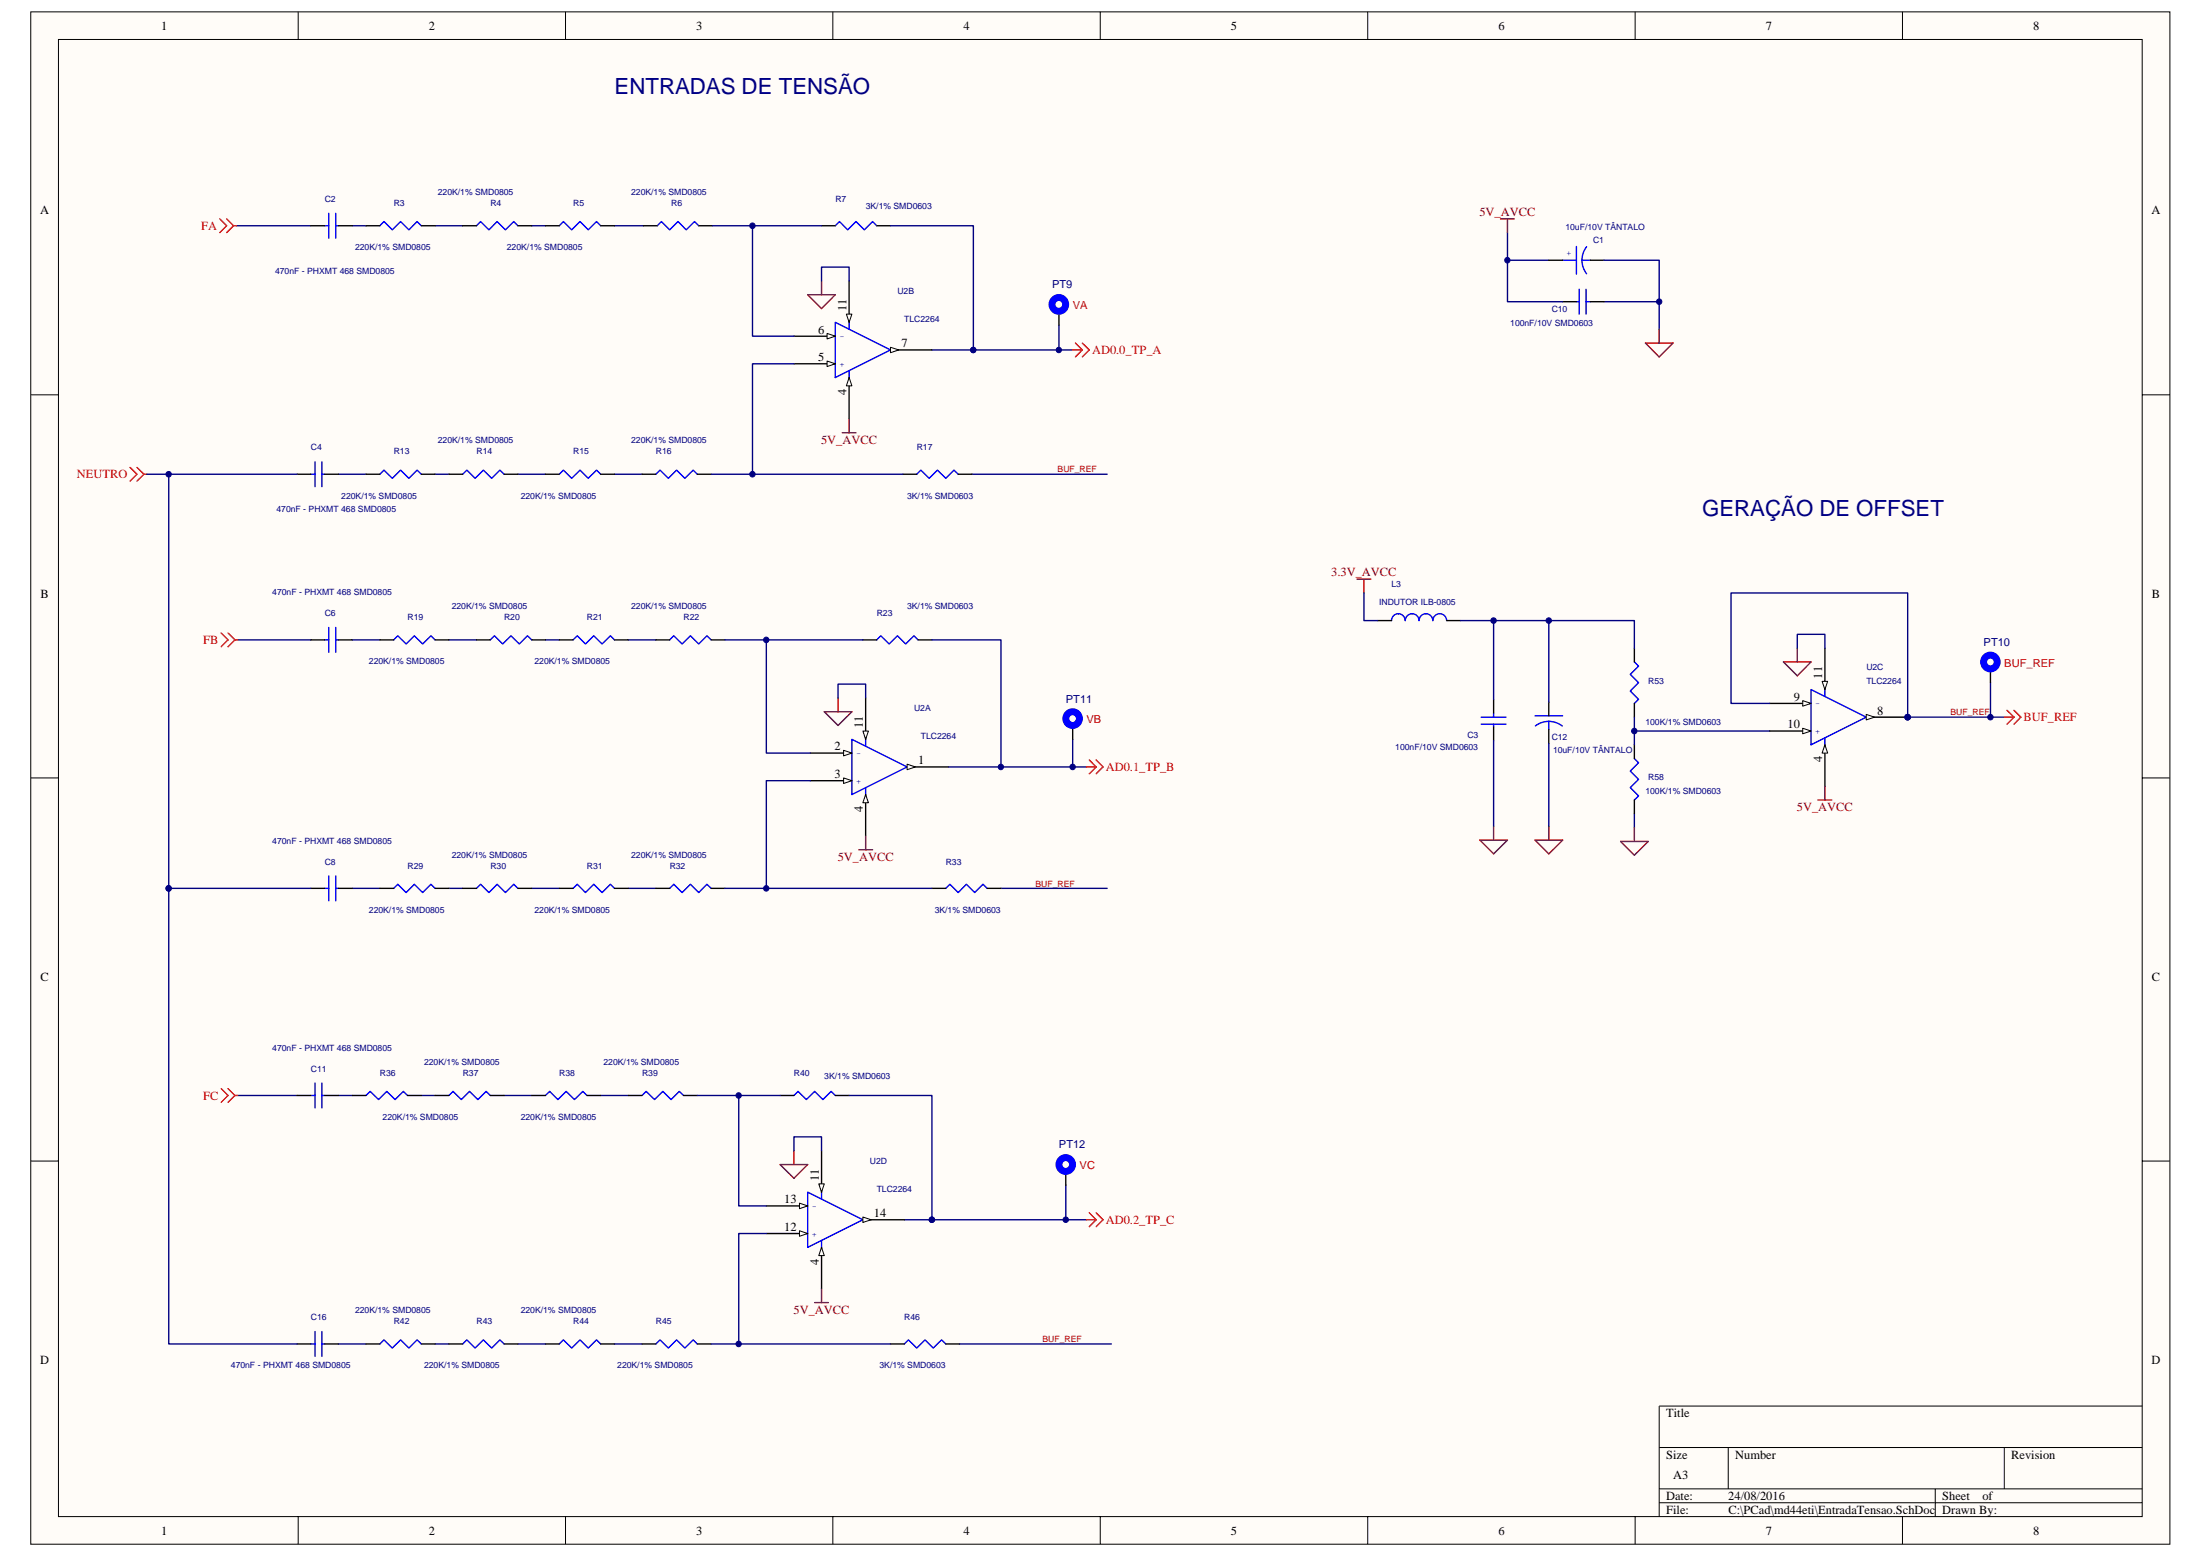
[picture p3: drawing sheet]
<svg xmlns="http://www.w3.org/2000/svg" width="420mm" height="297mm" viewBox="0 0 420 297" stroke-linecap="round" stroke-linejoin="round" font-family="sans-serif">
<path d="M5.9 2.3h408.5v292.5h-408.5z" fill="#fffcf8"/>
<path d="M5.9 2.3h408.5v292.5h-408.5z" fill="none" stroke="#000" stroke-width=".19"/>
<path d="M11.2 7.6h397.9v281.9h-397.9z" fill="#fffcf8"/>
<g fill="none" stroke="#000" stroke-width=".19">
<path d="M11.2 7.5h397.9v282h-397.9zM56.9 2.2v5.3M108 2.2v5.3M159.1 2.2v5.3M210.1 2.2v5.3M261.2 2.2v5.3M312.3 2.2v5.3M363.3 2.2v5.3M5.9 75.4h5.2M409.1 75.4h5.3M5.9 148.5h5.2M409.1 148.5h5.3"/>
<path d="M5.9 221.6h5.2M409.1 221.6h5.3M316.9 276.3h92.2M330.1 276.3v7.9M382.8 276.3v7.9M409.1 268.4h-92.2v21.1M56.9 289.5v5.3M108 289.5v5.3M159.1 289.5v5.3M210.1 289.5v5.3M261.2 289.5v5.3M312.3 289.5v5.3"/>
<path d="M316.9 284.2h92.2M316.9 286.9h92.2M363.3 289.5v5.3M369.6 284.2v5.3"/>
</g>
<g fill="none" stroke="#000080" stroke-width=".26">
<path d="M45.1 43.1h14.3M67.3 43.1h2.6M83.1 43.1h5.3M101.5 43.1h2.7M117.4 43.1h5.5M287.9 49.7h7.9M306.3 57.6h10.6M178 66.8h7.9M64.6 90.5h5.3M83.1 90.5h2.6M98.9 90.5h5.3M117.4 90.5h5.2"/>
<path d="M185.6 90.5h25.8M45.4 122.2h14M67.3 122.2h5.2M85.7 122.2h5.3M104.2 122.2h2.6M120 122.2h5.3M67.3 169.6h5.2M85.7 169.6h2.7M101.5 169.6h5.3M120 169.6h5.3M191.2 169.6h20.2M45.4 209.1h11.3"/>
<path d="M64.6 209.1h2.7M80.5 209.1h2.6M96.3 209.1h5.2M114.7 209.1h5.3M172.7 232.9h5.3M64.6 256.6h5.3M83.1 256.6h2.6M98.9 256.6h5.3M117.4 256.6h5.2M183.2 256.6h29"/>
</g>
<g fill="#000080" stroke="#000080" stroke-width=".19">
<circle cx="185.9" cy="66.8" r=".51"/>
<circle cx="178" cy="232.8" r=".52"/>
<circle cx="316.9" cy="57.6" r=".52"/>
<circle cx="287.9" cy="49.7" r=".52"/>
</g>
<g fill="none" stroke="#00f" stroke-width=".26">
<path d="M62 43.1h.8M62.8 40.7v4.8M64.1 40.7v4.8M64.1 43.1h.5M72.5 43.1l.8-.8 1.6 1.6 1.6-1.6 1.6 1.6 1.6-1.6 .8 .8M91 43.1l.8-.8 1.6 1.6 1.5-1.6 1.6 1.6 1.6-1.6 .8 .8M106.8 43.1l.8-.8 1.6 1.6 1.6-1.6 1.5 1.6 1.6-1.6 .8 .8M125.5 43.1l.8-.8 1.6 1.6 1.6-1.6 1.6 1.6 1.5-1.6 .8 .8M298.4 49.7h2.7M301.1 57.6h.5M301.1 47.1v5.2M301.6 55.2v4.8"/>
<path d="M302.1 49.7h1.6M302.9 55.2v4.8M302.9 57.6h.8M303 47.1a4.2 4.2 0 0 0 0 5.2M159.5 61.5l10.6 5.3-10.6 5.3zM162.2 61.5v1.4M162.2 70.8v1.3M59.4 90.5h.8M60.2 88.2v4.7M61.5 90.5h.5M61.5 88.2v4.7M72.5 90.5l.8-.8 1.6 1.6 1.6-1.6 1.6 1.6 1.6-1.6 .8 .8"/>
<path d="M88.4 90.5l.8-.8 1.5 1.6 1.6-1.6 1.6 1.6 1.6-1.6 .8 .8M106.8 90.5l.8-.8 1.6 1.6 1.6-1.6 1.5 1.6 1.6-1.6 .8 .8M125.3 90.5l.8-.8 1.5 1.6 1.6-1.6 1.6 1.6 1.6-1.6 .8 .8M62.8 119.8v4.7M64.1 119.8v4.7M62 122.2h.8M64.1 122.2h.5M75.2 122.2l.8-.8 1.6 1.5 1.5-1.5 1.6 1.5 1.6-1.5 .8 .8M93.6 122.2l.8-.8 1.6 1.5 1.6-1.5 1.6 1.5 1.5-1.5 .8 .8M109.4 122.2l.8-.8 1.6 1.5 1.6-1.5 1.6 1.5 1.6-1.5 .8 .8M127.9 122.2l.8-.8 1.6 1.5 1.6-1.5 1.5 1.5 1.6-1.5 .8 .8M62 169.6h.8"/>
<path d="M62.8 167.2v4.8M64.1 167.2v4.8M64.1 169.6h.5M75.2 169.6l.8-.8 1.6 1.6 1.5-1.6 1.6 1.6 1.6-1.6 .8 .8M91 169.6l.8-.8 1.6 1.6 1.5-1.6 1.6 1.6 1.6-1.6 .8 .8M109.4 169.6l.8-.8 1.6 1.6 1.6-1.6 1.6 1.6 1.6-1.6 .8 .8M127.9 169.6l.8-.8 1.6 1.6 1.6-1.6 1.5 1.6 1.6-1.6 .8 .8M59.4 209.1h.8M60.2 206.8v4.7M61.5 206.8v4.7M61.5 209.1h.5M69.9 209.1l.8-.8 1.6 1.6 1.6-1.6 1.5 1.6 1.6-1.6 .8 .8"/>
<path d="M85.7 209.1l.8-.8 1.6 1.6 1.6-1.6 1.6 1.6 1.5-1.6 .8 .8M104.2 209.1l.8-.8 1.5 1.6 1.6-1.6 1.6 1.6 1.6-1.6 .8 .8M122.6 209.1l.8-.8 1.6 1.6 1.6-1.6 1.6 1.6 1.5-1.6 .8 .8M59.4 256.6h.8M60.2 254.2v4.7M61.5 254.2v4.7M61.5 256.6h.5M72.5 256.6l.8-.8 1.6 1.5 1.6-1.5 1.6 1.5 1.6-1.5 .8 .8M88.4 256.6l.8-.8 1.5 1.5 1.6-1.5 1.6 1.5 1.6-1.5 .8 .8M106.8 256.6l.8-.8 1.6 1.5 1.6-1.5 1.5 1.5 1.6-1.5 .8 .8M125.3 256.6l.8-.8 1.5 1.5 1.6-1.5 1.6 1.5 1.6-1.5 .8 .8M172.7 256.6l.8-.8 1.6 1.5 1.6-1.5 1.5 1.5 1.6-1.5 .8 .8"/>
</g>
<g fill="none" stroke="#000" stroke-width=".26">
<path d="M59.4 43.1h2.6M64.6 43.1h2.7M69.9 43.1h2.6M80.5 43.1h2.6M88.4 43.1h2.6M98.9 43.1h2.6M104.2 43.1h2.6M114.7 43.1h2.7M122.9 43.1h2.6M133.4 43.1h2.7M295.8 49.7h2.6M298.4 57.6h2.7"/>
<path d="M303.7 57.6h2.6M303.7 49.7h2.6M151.6 69.4h7.9M56.7 90.5h2.7M62 90.5h2.6M69.9 90.5h2.6M80.5 90.5h2.6M85.7 90.5h2.7M96.3 90.5h2.6M104.2 90.5h2.6M114.7 90.5h2.7M122.6 90.5h2.7"/>
<path d="M133.2 90.5h2.6M59.4 122.2h2.6M64.6 122.2h2.7M72.5 122.2h2.7M83.1 122.2h2.6M91 122.2h2.6M101.5 122.2h2.7M106.8 122.2h2.6M117.4 122.2h2.6M125.3 122.2h2.6M135.8 122.2h2.6M59.4 169.6h2.6"/>
<path d="M64.6 169.6h2.7M72.5 169.6h2.7M83.1 169.6h2.6M88.4 169.6h2.6M98.9 169.6h2.6M106.8 169.6h2.6M117.4 169.6h2.6M125.3 169.6h2.6M135.8 169.6h2.6M56.7 209.1h2.7M62 209.1h2.6M67.3 209.1h2.6"/>
<path d="M77.8 209.1h2.7M83.1 209.1h2.6M93.6 209.1h2.7M101.5 209.1h2.7M112.1 209.1h2.6M120 209.1h2.6M130.5 209.1h2.7M56.7 256.6h2.7M62 256.6h2.6M69.9 256.6h2.6M80.5 256.6h2.6M85.7 256.6h2.7"/>
<path d="M96.3 256.6h2.6M104.2 256.6h2.6M114.7 256.6h2.7M122.6 256.6h2.7M133.2 256.6h2.6M170.1 256.6h2.6M180.6 256.6h2.6"/>
</g>
<path d="M158 68.9l1.5 .5-1.5 .6z" fill="#fffcf8"/>
<path d="M158 68.9l1.5 .5-1.5 .6z" fill="none" stroke="#000" stroke-width=".19"/>
<path d="M151.6 64.2h7.9" fill="none" stroke="#000" stroke-width=".26"/>
<path d="M158 63.6l1.5 .6-1.5 .5z" fill="#fffcf8"/>
<path d="M158 63.6l1.5 .6-1.5 .5z" fill="none" stroke="#000" stroke-width=".19"/>
<path d="M170.1 66.8h7.9" fill="none" stroke="#000" stroke-width=".26"/>
<path d="M170.1 66.3l1.6 .5-1.6 .5z" fill="#fffcf8"/>
<path d="M170.1 66.3l1.6 .5-1.6 .5z" fill="none" stroke="#000" stroke-width=".19"/>
<path d="M162.2 72.1v7.9" fill="none" stroke="#000" stroke-width=".26"/>
<path d="M162.2 72.1l.5 1.6h-1.1z" fill="#fffcf8"/>
<path d="M162.2 72.1l.5 1.6h-1.1z" fill="none" stroke="#000" stroke-width=".19"/>
<path d="M162.2 53.6v7.9" fill="none" stroke="#000" stroke-width=".26"/>
<path d="M161.6 60h1.1l-.5 1.5z" fill="#fffcf8"/>
<path d="M161.6 60h1.1l-.5 1.5z" fill="none" stroke="#000" stroke-width=".19"/>
<path d="M175.1 90.5l.8-.8 1.6 1.6 1.5-1.6 1.6 1.6 1.6-1.6 .8 .8M162.7 141.1l10.5 5.3-10.5 5.3zM165.3 141.1v1.4M165.3 150.3v1.4" fill="none" stroke="#00f" stroke-width=".26"/>
<path d="M172.4 90.5h2.7M183 90.5h2.6M154.8 149h7.9" fill="none" stroke="#000" stroke-width=".26"/>
<path d="M161.1 148.5l1.6 .5-1.6 .6z" fill="#fffcf8"/>
<path d="M161.1 148.5l1.6 .5-1.6 .6z" fill="none" stroke="#000" stroke-width=".19"/>
<path d="M154.8 143.8h7.9" fill="none" stroke="#000" stroke-width=".26"/>
<path d="M161.1 143.2l1.6 .6-1.6 .5z" fill="#fffcf8"/>
<path d="M161.1 143.2l1.6 .6-1.6 .5z" fill="none" stroke="#000" stroke-width=".19"/>
<path d="M173.2 146.4h7.9" fill="none" stroke="#000" stroke-width=".26"/>
<path d="M173.2 145.9l1.6 .5-1.6 .5z" fill="#fffcf8"/>
<path d="M173.2 145.9l1.6 .5-1.6 .5z" fill="none" stroke="#000" stroke-width=".19"/>
<path d="M165.3 151.7v7.9" fill="none" stroke="#000" stroke-width=".26"/>
<path d="M165.3 151.7l.6 1.5h-1.1z" fill="#fffcf8"/>
<path d="M165.3 151.7l.6 1.5h-1.1z" fill="none" stroke="#000" stroke-width=".19"/>
<path d="M165.3 133.2v7.9" fill="none" stroke="#000" stroke-width=".26"/>
<path d="M164.8 139.6h1.1l-.6 1.5z" fill="#fffcf8"/>
<path d="M164.8 139.6h1.1l-.6 1.5z" fill="none" stroke="#000" stroke-width=".19"/>
<path d="M154.3 227.6l10.5 5.3-10.5 5.2zM156.9 227.6v1.3M156.9 236.8v1.3" fill="none" stroke="#00f" stroke-width=".26"/>
<path d="M146.4 235.5h7.9" fill="none" stroke="#000" stroke-width=".26"/>
<path d="M152.7 234.9l1.6 .6-1.6 .5z" fill="#fffcf8"/>
<path d="M152.7 234.9l1.6 .6-1.6 .5z" fill="none" stroke="#000" stroke-width=".19"/>
<path d="M146.4 230.2h7.9" fill="none" stroke="#000" stroke-width=".26"/>
<path d="M152.7 229.7l1.6 .5-1.6 .5z" fill="#fffcf8"/>
<path d="M152.7 229.7l1.6 .5-1.6 .5z" fill="none" stroke="#000" stroke-width=".19"/>
<path d="M164.8 232.9h7.9" fill="none" stroke="#000" stroke-width=".26"/>
<path d="M164.8 232.3l1.6 .6-1.6 .5z" fill="#fffcf8"/>
<path d="M164.8 232.3l1.6 .6-1.6 .5z" fill="none" stroke="#000" stroke-width=".19"/>
<path d="M156.9 238.1v7.9" fill="none" stroke="#000" stroke-width=".26"/>
<path d="M156.9 238.1l.5 1.6h-1z" fill="#fffcf8"/>
<path d="M156.9 238.1l.5 1.6h-1z" fill="none" stroke="#000" stroke-width=".19"/>
<path d="M156.9 219.7v7.9" fill="none" stroke="#000" stroke-width=".26"/>
<path d="M156.4 226h1l-.5 1.6z" fill="#fffcf8"/>
<path d="M156.4 226h1l-.5 1.6z" fill="none" stroke="#000" stroke-width=".19"/>
<path d="M159.5 43.1l.8-.8 1.6 1.6 1.6-1.6 1.6 1.6 1.6-1.6 .7 .8M167.4 122.2l.8-.8 1.6 1.5 1.6-1.5 1.6 1.5 1.6-1.5 .7 .8M312.1 126.4l.8 .8-1.5 1.5 1.5 1.6-1.5 1.6 1.5 1.6-.8 .8M345.9 131.6l10.5 5.3-10.5 5.3zM348.5 131.6v1.4M312.1 144.8l.8 .8-1.5 1.6 1.5 1.6-1.5 1.5 1.5 1.6-.8 .8M348.5 140.9v1.3M180.6 169.6l.8-.8 1.6 1.6 1.6-1.6 1.5 1.6 1.6-1.6 .8 .8M151.6 209.1l.8-.8 1.6 1.6 1.6-1.6 1.6 1.6 1.5-1.6 .8 .8" fill="none" stroke="#00f" stroke-width=".26"/>
<g fill="none" stroke="#000" stroke-width=".26">
<path d="M156.9 43.1h2.6M167.4 43.1h2.7M164.8 122.2h2.6M175.3 122.2h2.7M312.1 123.7v2.7M312.1 134.3v2.6M338 139.6h7.9M312.1 142.2v2.6M312.1 152.7v2.7M178 169.6h2.6M188.5 169.6h2.7M149 209.1h2.6"/>
<path d="M159.5 209.1h2.7"/>
</g>
<g fill="none" stroke="#000080" stroke-width=".26">
<path d="M136.1 43.1h20.8M143.7 43.1v21.1h7.9M170.1 43.1h15.8v23.7h19M287.9 44.4v13.2h10.5M306.3 49.7h10.6v13.2M151.6 69.4h-7.9v21.1M135.8 90.5h36.6M138.4 122.2h26.4M146.4 122.2v21.6h8.4M178 122.2h13.2v24.2M312.1 139.6h25.9M154.8 149h-8.4v20.6"/>
<path d="M181.1 146.4h26.4M312.1 155.4v2.6M138.4 169.6h39.6M133.2 209.1h15.8M141.1 209.1v21.1h5.3M162.2 209.1h15.8v23.8h29.5M146.4 235.5h-5.3v21.1M135.8 256.6h34.3"/>
</g>
<g fill="#000080" stroke="#000080" stroke-width=".19">
<circle cx="178" cy="232.8" r=".52"/>
<circle cx="141.1" cy="209.1" r=".52"/>
<circle cx="141.1" cy="256.6" r=".52"/>
<circle cx="143.7" cy="43.1" r=".52"/>
<circle cx="185.9" cy="66.8" r=".51"/>
<circle cx="191.1" cy="146.4" r=".52"/>
<circle cx="146.3" cy="122.2" r=".52"/>
<circle cx="146.3" cy="169.6" r=".52"/>
<circle cx="143.7" cy="90.5" r=".52"/>
<circle cx="312.1" cy="139.6" r=".52"/>
</g>
<path d="M344.3 139l1.6 .6-1.6 .5z" fill="#fffcf8"/>
<path d="M344.3 139l1.6 .6-1.6 .5z" fill="none" stroke="#000" stroke-width=".19"/>
<path d="M338 134.3h7.9" fill="none" stroke="#000" stroke-width=".26"/>
<path d="M344.3 133.8l1.6 .5-1.6 .5z" fill="#fffcf8"/>
<path d="M344.3 133.8l1.6 .5-1.6 .5z" fill="none" stroke="#000" stroke-width=".19"/>
<path d="M356.4 136.9h7.9" fill="none" stroke="#000" stroke-width=".26"/>
<path d="M356.4 136.4l1.6 .5-1.6 .5z" fill="#fffcf8"/>
<path d="M356.4 136.4l1.6 .5-1.6 .5z" fill="none" stroke="#000" stroke-width=".19"/>
<circle cx="364.3" cy="136.9" r=".52" fill="#000080" stroke="#000080" stroke-width=".19"/>
<path d="M348.5 142.2v7.9" fill="none" stroke="#000" stroke-width=".26"/>
<path d="M348.5 142.2l.5 1.6h-1z" fill="#fffcf8"/>
<path d="M348.5 142.2l.5 1.6h-1z" fill="none" stroke="#000" stroke-width=".19"/>
<path d="M348.5 123.7v7.9" fill="none" stroke="#000" stroke-width=".26"/>
<path d="M348 130.1h1l-.5 1.5z" fill="#fffcf8"/>
<path d="M348 130.1h1l-.5 1.5z" fill="none" stroke="#000" stroke-width=".19"/>
<g fill="#000080" stroke="#000080" stroke-width=".19">
<circle cx="364.3" cy="136.9" r=".52"/>
<circle cx="380.1" cy="136.9" r=".52"/>
<circle cx="203.5" cy="232.8" r=".52"/>
<circle cx="204.8" cy="146.4" r=".52"/>
<circle cx="202.2" cy="66.8" r=".51"/>
<circle cx="32.2" cy="169.6" r=".52"/>
<circle cx="32.2" cy="90.5" r=".52"/>
<circle cx="285.2" cy="118.5" r=".52"/>
<circle cx="295.8" cy="118.5" r=".52"/>
</g>
<g fill="none" stroke="#800000" stroke-width=".26">
<path d="M154.3 56.3h5.2l-2.6 2.6zM156.9 53.6v2.7M286.6 41.8h2.6M287.9 41.8v2.6M162.2 80v2.6M314.3 65.5h5.2l-2.6 2.6zM316.9 62.9v2.6M160.9 82.6h2.6M259.2 110.6h2.6M260.5 110.6v2.6M157.4 135.9h5.3l-2.6 2.6zM160.1 133.2v2.7"/>
<path d="M340.6 126.4h5.3l-2.7 2.6zM343.2 123.7v2.7M165.3 159.6v2.6M285.3 157.7v2.7M295.8 157.7v2.7M312.1 158v2.6M347.2 152.7h2.6M348.5 150.1v2.6M164 162.2h2.7M282.6 160.4h5.3l-2.6 2.6zM293.2 160.4h5.2l-2.6 2.6zM309.5 160.6h5.3l-2.7 2.7z"/>
<path d="M151.6 219.7v2.6M149 222.3h5.3l-2.7 2.6zM155.6 248.7h2.6M156.9 246v2.7"/>
</g>
<g fill="none" stroke="#000080" stroke-width=".26">
<path d="M156.9 53.6v-2.6h5.3v2.6M202.2 62.1v4.7M28 90.5h28.7M32.2 90.5v79.1h27.2M260.5 113.2v5.3h2.6M278.9 118.5h33.2v5.2M285.3 118.5v15M295.8 118.5v15.5M160.1 133.2v-2.6h5.2v2.6M312.1 136.9v5.3M338 134.3h-7.4v-21.1h33.7v23.7h18.5M343.2 123.7v-2.6h5.3v2.6"/>
<path d="M380.1 130.3v6.6M204.9 141.1v5.3M285.3 141.4v16.3M295.8 141.9v15.8M32.2 169.6v87h24.5M151.6 219.7v-2.7h5.3v2.7M203.5 226.3v6.6"/>
</g>
<g fill="none" stroke="#f00" stroke-width=".26">
<path d="M42 41.8l1.3 1.3-1.3 1.3M43.3 41.8l1.3 1.3M44.6 43.1l-1.3 1.3M44.6 43.1h.5M204.9 66.8h1.8M205.4 65.5l1.3 1.3M206.7 66.8l-1.3 1.3M206.7 65.5l1.3 1.3-1.3 1.3M24.8 89.2l1.4 1.3-1.4 1.3M26.2 89.2l1.3 1.3M27.5 90.5l-1.3 1.3M27.5 90.5h.5"/>
<path d="M42.2 120.8l1.3 1.4-1.3 1.3M43.5 120.8l1.4 1.4M44.9 122.2l-1.4 1.3M44.9 122.2h.5M382.8 136.9h1.8M383.3 135.6l1.3 1.3M384.6 135.6l1.3 1.3-1.3 1.3M384.6 136.9l-1.3 1.3M207.5 146.4h1.8M208 145.1l1.3 1.3M209.3 145.1l1.4 1.3-1.4 1.3M209.3 146.4l-1.3 1.3"/>
<path d="M42.2 207.8l1.3 1.3-1.3 1.3M43.5 207.8l1.4 1.3M44.9 209.1l-1.4 1.3M44.9 209.1h.5M207.5 232.9h1.8M208 231.5l1.3 1.4M209.3 231.5l1.4 1.4-1.4 1.3M209.3 232.9l-1.3 1.3"/>
</g>
<path d="M265.8 118.5a1.29 1.29 0 0 1 1.3-1.3 1.3 1.3 0 0 1 1.3 1.3 1.34 1.34 0 0 1 1.3-1.3 1.32 1.32 0 0 1 1.3 1.3M271 118.5a1.29 1.29 0 0 1 1.3-1.3 1.3 1.3 0 0 1 1.3 1.3M273.7 118.5a1.31 1.31 0 0 1 1.3-1.3 1.31 1.31 0 0 1 1.3 1.3M282.9 136.9h4.7M282.9 138.2h4.7M285.3 136.1v.8M285.3 138.2v.6M293.2 136.7h5.2M293.2 138.6l1.2-.7 1.4-.2 1.4 .2 1.2 .7M295.8 137.7v1.6" fill="none" stroke="#00f" stroke-width=".26"/>
<path d="M202.2 59.4v2.7M263.1 118.5h2.7M276.3 118.5h2.6M204.9 138.5v2.6M285.3 133.5v2.6M285.3 138.8v2.6M295.8 134v2.7M295.8 139.3v2.6M380.1 127.7v2.6M203.5 223.6v2.7" fill="none" stroke="#000" stroke-width=".26"/>
<g fill="none" stroke="#00f" stroke-width="1.3">
<circle cx="202.2" cy="58.1" r="1.32"/>
<circle cx="204.8" cy="137.2" r="1.31"/>
<circle cx="380.1" cy="126.4" r="1.32"/>
<circle cx="203.5" cy="222.3" r="1.32"/>
</g>
<g font-size="4.3" fill="#000080">
<text x="117.4" y="17.9">ENTRADAS DE TENSÃO</text>
<text x="325.1" y="98.6">GERAÇÃO DE OFFSET</text>
</g>
<g font-size="2.4">
<text x="30.8" y="5.7">1</text>
<text x="81.9" y="5.7">2</text>
<text x="133" y="5.7">3</text>
<text x="184" y="5.7">4</text>
<text x="235.1" y="5.7">5</text>
<text x="286.2" y="5.7">6</text>
<text x="337.2" y="5.7">7</text>
<text x="388.3" y="5.7">8</text>
<text x="7.7" y="40.9">A</text>
<text x="410.9" y="40.9">A</text>
<text x="161.7" y="59.4" transform="rotate(-90 161.7 59.4)">11</text>
<text x="156.2" y="63.7">6</text>
<text x="156.2" y="68.9">5</text>
<text x="172.2" y="66.3">7</text>
<text x="161.7" y="75.4" transform="rotate(-90 161.7 75.4)">4</text>
<text x="7.7" y="114.1">B</text>
<text x="411" y="114.1">B</text>
<text x="348" y="129.5" transform="rotate(-90 348 129.5)">11</text>
<text x="342.6" y="133.8">9</text>
<text x="358.5" y="136.4">8</text>
<text x="159.4" y="143.3">2</text>
<text x="164.8" y="139" transform="rotate(-90 164.8 139)">11</text>
<text x="341.4" y="139">10</text>
<text x="159.4" y="148.5">3</text>
<text x="175.4" y="145.9">1</text>
<text x="348" y="145.5" transform="rotate(-90 348 145.5)">4</text>
<text x="164.8" y="155" transform="rotate(-90 164.8 155)">4</text>
<text x="7.7" y="187.2">C</text>
<text x="411" y="187.2">C</text>
<text x="156.4" y="225.5" transform="rotate(-90 156.4 225.5)">11</text>
<text x="149.8" y="229.7">13</text>
<text x="166.9" y="232.3">14</text>
<text x="149.8" y="235">12</text>
<text x="156.4" y="241.4" transform="rotate(-90 156.4 241.4)">4</text>
<text x="7.7" y="260.4">D</text>
<text x="410.9" y="260.4">D</text>
<text x="318.2" y="270.6">Title</text>
<text x="318.2" y="278.5">Size</text>
<text x="331.4" y="278.5">Number</text>
<text x="384.1" y="278.5">Revision</text>
<text x="318.2" y="286.4">Date:</text>
<text x="319.5" y="282.4">A3</text>
<text x="330.1" y="286.4">24/08/2016</text>
<text x="370.9" y="286.4">Sheet</text>
<text x="378.6" y="286.4">of</text>
<text x="30.8" y="292.9">1</text>
<text x="81.9" y="292.9">2</text>
<text x="133" y="292.9">3</text>
<text x="184" y="292.9">4</text>
<text x="235.1" y="292.9">5</text>
<text x="286.2" y="292.9">6</text>
<text x="318.2" y="289">File:</text>
<text x="330.1" y="289">C:\PCad\md44eti\EntradaTensao.SchDoc Drawn By:</text>
<text x="337.2" y="292.9">7</text>
<text x="388.3" y="292.9">8</text>
</g>
<g font-size="2.4" fill="#800000">
<text x="282.5" y="41.3">5V_AVCC</text>
<text x="156.8" y="84.8">5V_AVCC</text>
<text x="254.2" y="110">3.3V_AVCC</text>
<text x="343.2" y="154.9">5V_AVCC</text>
<text x="160" y="164.3">5V_AVCC</text>
<text x="151.5" y="250.8">5V_AVCC</text>
</g>
<g font-size="2.4" fill="#f00">
<text x="38.4" y="43.9">FA</text>
<text x="208.6" y="67.6">AD0.0_TP_A</text>
<text x="14.7" y="91.3">NEUTRO</text>
<text x="38.8" y="123">FB</text>
<text x="386.5" y="137.7">BUF_REF</text>
<text x="211.2" y="147.2">AD0.1_TP_B</text>
<text x="38.8" y="209.9">FC</text>
<text x="211.2" y="233.7">AD0.2_TP_C</text>
</g>
<g font-size="2.1" fill="#000080">
<text x="200.9" y="55">PT9</text>
<text x="378.8" y="123.3">PT10</text>
<text x="203.5" y="134.1">PT11</text>
<text x="202.2" y="219.2">PT12</text>
</g>
<g font-size="2.1" fill="#bf0000">
<text x="204.9" y="59">VA</text>
<text x="382.8" y="127.3">BUF_REF</text>
<text x="207.5" y="138">VB</text>
<text x="206.2" y="223.2">VC</text>
</g>
<g font-size="1.7" fill="#000080">
<text x="62" y="38.5">C2</text>
<text x="75.2" y="39.3">R3</text>
<text x="83.6" y="37.2">220K/1% SMD0805</text>
<text x="93.7" y="39.3">R4</text>
<text x="109.5" y="39.3">R5</text>
<text x="120.5" y="37.2">220K/1% SMD0805</text>
<text x="128.2" y="39.3">R6</text>
<text x="159.5" y="38.5">R7</text>
<text x="165.3" y="39.9">3K/1% SMD0603</text>
<text x="67.8" y="47.8">220K/1% SMD0805</text>
<text x="96.8" y="47.8">220K/1% SMD0805</text>
<text x="299" y="43.8">10uF/10V TÂNTALO</text>
<text x="304.2" y="46.4">C1</text>
<text x="52.5" y="52.2">470nF - PHXMT 468 SMD0805</text>
<text x="171.4" y="56.2">U2B</text>
<text x="296.3" y="59.6">C10</text>
<text x="172.7" y="61.5">TLC2264</text>
<text x="288.4" y="62.3">100nF/10V SMD0603</text>
<text x="59.4" y="86">C4</text>
<text x="75.2" y="86.8">R13</text>
<text x="83.6" y="84.6">220K/1% SMD0805</text>
<text x="91" y="86.8">R14</text>
<text x="109.5" y="86.8">R15</text>
<text x="120.5" y="84.6">220K/1% SMD0805</text>
<text x="125.3" y="86.8">R16</text>
<text x="175.1" y="86">R17</text>
<text x="65.2" y="95.2">220K/1% SMD0805</text>
<text x="99.5" y="95.2">220K/1% SMD0805</text>
<text x="173.2" y="95.2">3K/1% SMD0603</text>
<text x="52.8" y="97.8">470nF - PHXMT 468 SMD0805</text>
<text x="52" y="113.6">470nF - PHXMT 468 SMD0805</text>
<text x="265.8" y="112.1">L3</text>
<text x="62" y="117.6">C6</text>
<text x="77.8" y="118.4">R19</text>
<text x="86.3" y="116.3">220K/1% SMD0805</text>
<text x="96.3" y="118.4">R20</text>
<text x="112.1" y="118.4">R21</text>
<text x="120.5" y="116.3">220K/1% SMD0805</text>
<text x="130.5" y="118.4">R22</text>
<text x="167.4" y="117.6">R23</text>
<text x="173.2" y="116.3">3K/1% SMD0603</text>
<text x="263.4" y="115.5">INDUTOR ILB-0805</text>
<text x="70.5" y="126.8">220K/1% SMD0805</text>
<text x="102.1" y="126.8">220K/1% SMD0805</text>
<text x="314.8" y="130.5">R53</text>
<text x="356.4" y="127.9">U2C</text>
<text x="356.4" y="130.5">TLC2264</text>
<text x="174.6" y="135.8">U2A</text>
<text x="175.9" y="141.1">TLC2264</text>
<text x="266.5" y="143.2">100nF/10V SMD0603</text>
<text x="280.3" y="140.8">C3</text>
<text x="296.3" y="141.3">C12</text>
<text x="296.6" y="143.7">10uF/10V TÂNTALO</text>
<text x="314.3" y="138.4">100K/1% SMD0603</text>
<text x="314.8" y="149">R58</text>
<text x="314.3" y="151.6">100K/1% SMD0603</text>
<text x="52" y="161.1">470nF - PHXMT 468 SMD0805</text>
<text x="62" y="165">C8</text>
<text x="77.8" y="165.8">R29</text>
<text x="86.3" y="163.7">220K/1% SMD0805</text>
<text x="93.7" y="165.8">R30</text>
<text x="112.1" y="165.8">R31</text>
<text x="120.5" y="163.7">220K/1% SMD0805</text>
<text x="127.9" y="165.8">R32</text>
<text x="180.6" y="165">R33</text>
<text x="70.5" y="174.3">220K/1% SMD0805</text>
<text x="102.1" y="174.3">220K/1% SMD0805</text>
<text x="178.5" y="174.3">3K/1% SMD0603</text>
<text x="52" y="200.6">470nF - PHXMT 468 SMD0805</text>
<text x="81" y="203.2">220K/1% SMD0805</text>
<text x="115.3" y="203.2">220K/1% SMD0805</text>
<text x="59.4" y="204.6">C11</text>
<text x="72.5" y="205.4">R36</text>
<text x="88.4" y="205.4">R37</text>
<text x="106.8" y="205.4">R38</text>
<text x="122.6" y="205.4">R39</text>
<text x="151.6" y="205.4">R40</text>
<text x="157.4" y="205.9">3K/1% SMD0603</text>
<text x="73.1" y="213.8">220K/1% SMD0805</text>
<text x="99.5" y="213.8">220K/1% SMD0805</text>
<text x="166.1" y="222.2">U2D</text>
<text x="167.4" y="227.5">TLC2264</text>
<text x="67.8" y="250.7">220K/1% SMD0805</text>
<text x="99.5" y="250.7">220K/1% SMD0805</text>
<text x="59.4" y="252">C16</text>
<text x="75.2" y="252.8">R42</text>
<text x="91" y="252.8">R43</text>
<text x="109.5" y="252.8">R44</text>
<text x="125.3" y="252.8">R45</text>
<text x="172.7" y="252">R46</text>
<text x="44.1" y="261.2">470nF - PHXMT 468 SMD0805</text>
<text x="81" y="261.2">220K/1% SMD0805</text>
<text x="117.9" y="261.2">220K/1% SMD0805</text>
<text x="168" y="261.2">3K/1% SMD0603</text>
</g>
<g font-size="1.7" fill="#800000">
<text x="202" y="90.2">BUF_REF</text>
<text x="372.5" y="136.6">BUF_REF</text>
<text x="197.7" y="169.2">BUF_REF</text>
<text x="199.1" y="256.2">BUF_REF</text>
</g>
<g font-size="1.6" fill="#00f">
<text x="300.1" y="48.9" transform="rotate(-90 300.1 48.9)">+</text>
<text x="160.3" y="64.7">-</text>
<text x="160.3" y="70">+</text>
<text x="346.7" y="134.9">-</text>
<text x="346.7" y="140.1">+</text>
<text x="163.5" y="149.6">+</text>
<text x="163.5" y="144.3">-</text>
<text x="155.1" y="230.8">-</text>
<text x="155.1" y="236.1">+</text>
</g>
</svg>
